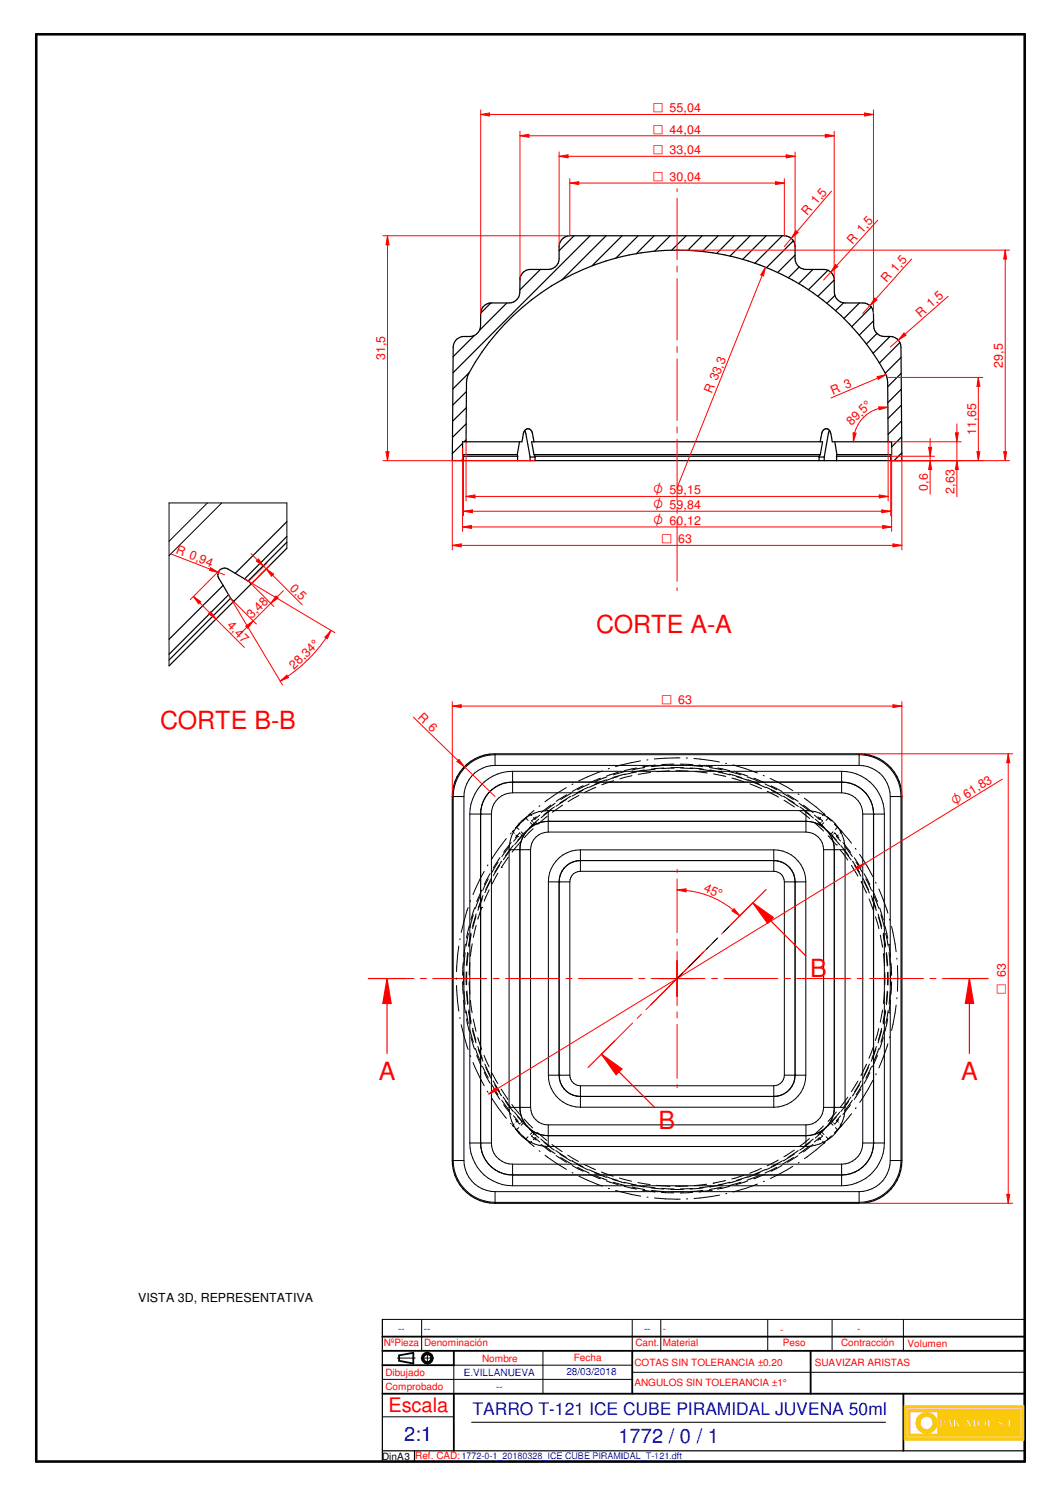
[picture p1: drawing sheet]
<svg xmlns="http://www.w3.org/2000/svg" width="297mm" height="420mm" viewBox="0 0 297 420" stroke-linecap="round" stroke-linejoin="round" font-family="sans-serif">
<path d="M10.2 9.6h276.9v400.1h-276.9z" fill="none" stroke="#000" stroke-width=".72"/>
<g fill="none" stroke="#000" stroke-width=".51">
<path d="M107.1 374.7h180M107.1 378.6h180M111.8 379.9v1.5M115.8 379.2v3M227.2 378.6v12.1M107.1 390.7h180M107.1 382.7h20.1M253.2 390.7v16"/>
<circle cx="119.7" cy="380.7" r="1.13"/>
<circle cx="119.7" cy="380.7" r="1.5"/>
</g>
<path d="M107.1 369.8v39.9h180v-39.9M107.1 406.7h180M116.2 406.7v3" fill="none" stroke="#000" stroke-width=".34"/>
<g fill="none" stroke="#000" stroke-width=".28">
<path d="M118.2 369.8v8.8M119.8 378.9v3.5M152.1 378.6v12.1M185.2 369.8v8.8M215.1 369.8v8.8M233.2 369.8v8.8M253.2 369.8v8.8M107.1 397.1h20.1M107.1 386.6h70.1M111.3 380.7h5M118 380.7h3.5M127.2 382.7v8"/>
<path d="M132.2 398.7h116"/>
</g>
<g fill="#faca0a">
<path d="M253.4 394.1v9.5h33.5v-9.5zM253.9 394.6h32.5v8.5h-32.5z" fill-rule="evenodd"/>
<path d="M254.4 395.1v7.4h31.5v-7.4zM281.3 399.7a.3 .3 0 0 1 .6 0 .3 .3 0 0 1-.6 0zM282.4 397.8h.7v2h.9v.2h-1.6zM284.3 399.7a.28 .28 0 0 1 .5 0 .28 .28 0 0 1-.5 0zM254.9 395.6h7.9v6.4h-7.9zM263.4 397.8h1.1a.68 .68 0 0 1 .6 .9 .68 .68 0 0 1-.9 .4h-.2v.9h-.6zM265.8 397.8h.6l.6 2.2h-.6l-.2-.5h-.6l-.2 .5h-.3zM267.2 397.8h.6v1l.8-1h.3l-.5 .7 .8 1.5h-.7l-.6-1-.1 1h-.6zM269.3 398.7h.8v.3h-.8zM270.9 397.8h.4l.8 1.5 .8-1.5h.4l.3 2.2h-.7l-.1-1.3-.8 1.3h-.2l-.7-1.3-.1 1.3h-.4zM274.1 398.1a1.34 1.34 0 0 1 2.1 0 1.34 1.34 0 0 1-.4 2 1.34 1.34 0 0 1-1.9-.8l-.1-.4zM276.8 397.8h.6v2h.9v.2h-1.5zM279.7 398.1a.81 .81 0 0 1 .8-.4 .81 .81 0 0 1 .6 .6l-.3 .2a.41 .41 0 0 0-.3-.5 .41 .41 0 0 0-.5 .3l.1 .1a.85 .85 0 0 1 1 .5 .85 .85 0 0 1-.3 1.1h-.2a.7 .7 0 0 1-.7 0 .7 .7 0 0 1-.3-.7l.3-.1a.42 .42 0 0 0 .2 .6 .42 .42 0 0 0 .5-.3l-.3-.3a.88 .88 0 0 1-.6-1.1z" fill-rule="evenodd"/>
</g>
<path d="M263.4 397.8h1.1a.68 .68 0 0 1 .6 .9 .68 .68 0 0 1-.9 .4h-.2v.9h-.6zM265.8 397.8h.6l.6 2.2h-.6l-.2-.5h-.6l-.2 .5h-.3zM267.2 397.8h.6v1l.8-1h.3l-.5 .7 .8 1.5h-.7l-.6-1-.1 1h-.6zM270.9 397.8h.4l.8 1.5 .8-1.5h.4l.3 2.2h-.7l-.1-1.3-.8 1.3h-.2l-.7-1.3-.1 1.3h-.4zM274.1 398.1a1.34 1.34 0 0 1 2.1 0 1.34 1.34 0 0 1-.4 2 1.34 1.34 0 0 1-1.9-.8l-.1-.4zM279.6 398.4a.79 .79 0 0 1 .6-.7 .79 .79 0 0 1 .9 .4v.3l-.3 .1a.41 .41 0 0 0-.3-.5 .41 .41 0 0 0-.5 .3l.4 .2" fill="none" stroke="#faca0a" stroke-width=".34"/>
<circle cx="280.4" cy="398.5" r=".17" fill="#faca0a"/>
<path d="M280.4 398.5a.78 .78 0 0 1 .7 .5 .78 .78 0 0 1-.1 .8" fill="none" stroke="#faca0a" stroke-width=".34"/>
<circle cx="281" cy="399.8" r=".17" fill="#faca0a"/>
<path d="M281 399.8l-.6 .3" fill="none" stroke="#faca0a" stroke-width=".34"/>
<circle cx="280.4" cy="400.1" r=".17" fill="#faca0a"/>
<path d="M279.8 399.4l.1-.2a.42 .42 0 0 0-.3 .5 .42 .42 0 0 0 .5 .3l.3 .1" fill="none" stroke="#faca0a" stroke-width=".34"/>
<circle cx="279.8" cy="399.5" r=".17" fill="#faca0a"/>
<path d="M279.8 399.5l.5 .4" fill="none" stroke="#faca0a" stroke-width=".34"/>
<circle cx="280.3" cy="399.9" r=".17" fill="#faca0a"/>
<path d="M280.7 399.6l-.4 .3" fill="none" stroke="#faca0a" stroke-width=".34"/>
<circle cx="280.7" cy="399.6" r=".17" fill="#faca0a"/>
<path d="M279.6 398.4l.1 .5 1 .7" fill="none" stroke="#faca0a" stroke-width=".34"/>
<path d="M257.7 396.7a2.91 2.91 0 0 1 3-.5 2.91 2.91 0 0 1 1.9 2.5h-1.1a1.89 1.89 0 0 0-2.8-1.5 1.89 1.89 0 0 0 0 3.3 1.89 1.89 0 0 0 2.8-1.5h1.1a2.9 2.9 0 0 1-4.2 2.5 2.9 2.9 0 0 1-.7-4.8z" fill-rule="evenodd" fill="#faca0a"/>
<path d="M257.4 397a2.92 2.92 0 0 1 3.2-.9 2.92 2.92 0 0 1 2 2.6h-1.1a1.89 1.89 0 0 0-2.8-1.5 1.89 1.89 0 0 0 0 3.3 1.89 1.89 0 0 0 2.8-1.5h1.1a2.91 2.91 0 0 1-4 2.5 2.91 2.91 0 0 1-1.2-4.5z" fill="none" stroke="#faca0a" stroke-width=".34"/>
<path d="M264 398a.45 .45 0 0 1 .5 .5 .45 .45 0 0 1-.5 .4z" fill-rule="evenodd" fill="#faca0a"/>
<path d="M264 398a.45 .45 0 0 1 .5 .5 .45 .45 0 0 1-.5 .4z" fill="none" stroke="#faca0a" stroke-width=".34"/>
<path d="M265.9 398.3l.2 1h-.5z" fill="#faca0a"/>
<path d="M265.9 398.3l.2 1h-.5z" fill="none" stroke="#faca0a" stroke-width=".34"/>
<path d="M274.7 398.2a.82 .82 0 0 1 1.1 .2 .82 .82 0 0 1-.1 1.1 .7 .7 0 0 1-1 .3 .7 .7 0 0 1-.3-1z" fill-rule="evenodd" fill="#faca0a"/>
<g fill="none" stroke="#faca0a" stroke-width=".34">
<path d="M253.4 394.1h33.5v9.5h-33.5zM253.9 394.6h32.5v8.5h-32.5zM254.4 395.1h31.5v7.4h-31.5zM254.9 395.6h7.9v6.4h-7.9zM269.3 398.7h.8v.3h-.8zM274.8 398.1a.86 .86 0 0 1 1.1 .9 .86 .86 0 0 1-1.2 .7 1.24 1.24 0 0 1 .1-1.6zM276.8 397.8h.6v2h.9v.2h-1.5zM282.4 397.8h.7v2h.9v.2h-1.6z"/>
<circle cx="281.6" cy="399.8" r=".3"/>
<circle cx="284.5" cy="399.8" r=".3"/>
</g>
<path d="M58.1 141l-10.7 10.7M62.1 141l-14.7 14.7M107.1 369.8h180M177.2 369.8v8.8M127.2 382.7h50M177.2 384.6h109.9" fill="none" stroke="#000" stroke-width=".28"/>
<path d="M115.8 379.2l-4 .7M127.2 378.6v4.1M177.2 378.6v12.1M111.8 381.4l4 .8M127.2 390.7v16" fill="none" stroke="#000" stroke-width=".51"/>
<g fill="none" stroke="#000" stroke-width=".34">
<path d="M80.4 146.2l-14.5 14.5M80.4 150.4l-11.9 11.9M80.4 152l-10.9 10.9M80.4 153.7l-33 32.9M62.5 164.1l-15.1 15.1M62.5 164.1l1.6 2.6M64.1 166.7l-16.7 16.7M64.1 166.7l.5 1M64.6 167.7l-17.2 17.3M64.6 167.7l.9 .9M65.9 160.7l-2-1.2a1.9 1.9 0 0 0-2.3 .3 1.9 1.9 0 0 0-.3 2.3l1.2 2M65.9 160.7l2.6 1.6"/>
<path d="M68.5 162.3l1 .6M69.5 162.9l.9 .8"/>
</g>
<path d="M61.6 159.8l-8.3 8.3M58.5 172l.6-.5 1.4 2z" fill="none" stroke="#f00" stroke-width=".28"/>
<path d="M58.5 172l.6-.5 1.4 2z" fill="#f00"/>
<path d="M54.2 167.2l2.1 1.5-.6 .5z" fill="none" stroke="#f00" stroke-width=".28"/>
<path d="M54.2 167.2l2.1 1.5-.6 .5z" fill="#f00"/>
<path d="M48 155.3l14.9 5.8M59 159.1l2.2 1.3-2.5-.5zM54.2 167.2l14.3 14.3" fill="none" stroke="#f00" stroke-width=".28"/>
<path d="M59 159.1l2.2 1.3-2.5-.5z" fill="#f00"/>
<path d="M65.5 168.6l6.3 6.3M68.9 175.5l2.1-1.5-1.5 2.1zM70.4 163.7l6.4 6.3" fill="none" stroke="#f00" stroke-width=".28"/>
<path d="M68.9 175.5l2.1-1.5-1.5 2.1z" fill="#f00"/>
<path d="M77.3 167l.6 .6-2 1.5z" fill="none" stroke="#f00" stroke-width=".28"/>
<path d="M77.3 167l.6 .6-2 1.5z" fill="#f00"/>
<path d="M64.1 166.7l15.1 25.3M68.5 162.3l25.3 15M79.4 165.6l-12 12M78.5 190.9l1.9-1.7 .5 .7z" fill="none" stroke="#f00" stroke-width=".28"/>
<path d="M78.5 190.9l1.9-1.7 .5 .7z" fill="#f00"/>
<path d="M92.8 176.7l-1.1 2.3-.6-.4z" fill="none" stroke="#f00" stroke-width=".28"/>
<path d="M92.8 176.7l-1.1 2.3-.6-.4z" fill="#f00"/>
<path d="M74.6 159.4l2.1 1.5-.6 .6zM74.8 157.9l-5.1 5M75.5 158.5l-5.1 5.2M92.8 176.7a40.9 40.9 0 0 1-14.3 14.2" fill="none" stroke="#f00" stroke-width=".28"/>
<path d="M74.6 159.4l2.1 1.5-.6 .6z" fill="#f00"/>
<path d="M72.4 156.7l1.5 2.1-2.1-1.5z" fill="none" stroke="#f00" stroke-width=".28"/>
<path d="M72.4 156.7l1.5 2.1-2.1-1.5z" fill="#f00"/>
<g fill="none" stroke="#f00" stroke-width=".28">
<path d="M70.4 155.2l14.3 14.3M108.5 274.3h7.5M117.8 274.3h1.7M121.3 274.3h15.1M138.2 274.3h1.7M141.7 274.3h15.1M158.6 274.3h1.7M162.1 274.3h15.1M179 274.3h1.7M182.5 274.3h15.1M199.4 274.3h1.7M202.9 274.3h15.1"/>
<path d="M219.8 274.3h1.7M223.3 274.3h15.1M240.2 274.3h1.7M243.7 274.3h15.1M260.6 274.3h1.7M264.1 274.3h7.6"/>
</g>
<path d="M129.8 215.3a12 12 0 0 1 8.9-4h102a11.9 11.9 0 0 1 12 12v102a11.9 11.9 0 0 1-12 12h-102a11.9 11.9 0 0 1-12-12v-102a11.9 11.9 0 0 1 3.1-8z" fill="none" stroke="#000" stroke-width=".34"/>
<g fill="none" stroke="#000" stroke-width=".28">
<path d="M130 215.5a12 12 0 0 1 8.7-4h102a11.8 11.8 0 0 1 11.8 11.8v102a11.8 11.8 0 0 1-11.8 11.7h-102a11.8 11.8 0 0 1-11.7-11.7v-102a11.8 11.8 0 0 1 3-7.8zM138.7 214.5a8.7 8.7 0 0 0-8.7 8.8M138.7 214.5h102M138.7 211.3v3.2M141.1 219.5l-2.3 1.1M142.4 219.3l-1.3 .2M143.6 219.2h.1M143.6 219.2h92.2M143.6 216.2v6M143.6 216.2h92.2M143.6 216.2a11.9 11.9 0 0 0-11.9 12M165.1 219.8l-3.3 1.6"/>
<path d="M168.2 219.3l-3.2 1.4M168.3 218.1l-3.2 1.4M169.9 218.6l-3.3 1.3M170.1 217.8l-3.3 1.2M172 218.8l-3.3 1.2M173.2 217.6l-3.3 1.1M173.3 216.5l-3.3 1M175.2 217l-3.5 .9M175.3 216.2l-3.4 1M177.1 217.4l-3.4 .9M178.4 216.4l-3.4 .7M178.4 215.3l-3.4 .7"/>
<path d="M180.2 214.9h.1M180.6 215.9l-3.6 .6M180.7 215.1l-3.6 .7M182.3 216.5l-3.4 .5M183.6 215.6l-3.4 .5M183.6 214.5l-3.4 .4M186.1 215.3l-3.6 .3M186.1 214.5l-3.6 .4M187.6 216.1l-3.5 .2M187.9 214.5h3.6M188 215.2h3.6M188.8 214.2l-3.4 .1"/>
<path d="M188.9 215.3l-3.5 .1M189.4 216l3.5 .1M190.7 214.2l3.4 .1M190.7 215.3l3.5 .1M193.4 214.5l3.5 .4M193.5 215.3l3.6 .3M194.7 216.2l3.5 .5M195.9 214.5l3.4 .4M196 215.6l3.4 .5M198.8 215.1l3.5 .7M198.9 215.9l3.6 .6M199.3 214.9h.1"/>
<path d="M199.9 216.9l3.5 .7M201.1 215.3l3.4 .7M201.2 216.4l3.4 .8M204.1 216.2l3.5 1M204.3 217l3.5 1M205.1 218.1l3.3 1M206.2 216.5l3.3 1.1M206.4 217.7l3.3 1M209.4 217.8l3.3 1.2M209.6 218.6l3.3 1.3M210.1 219.7l3.3 1.4M211.2 218.1l3.3 1.4"/>
<path d="M211.4 219.4l3.2 1.4M214.4 219.8l3.2 1.6M235.8 219.2h.1M235.8 219.2l2.6 .4M235.8 216.2v6M235.8 216.2a11.9 11.9 0 0 1 12 12M238.4 219.5l-2.6-.3h-92.2l-2.5 .4M238.4 219.6a9.1 9.1 0 0 1 5 3.8M238.4 219.5l2.3 1.1M240.7 214.5a8.7 8.7 0 0 1 8.8 8.8M240.7 211.3v3.2M126.7 223.3h3.3"/>
<path d="M130 223.3v102M131.7 228.2h6M131.7 228.2v92.2M134.7 228.2h.1M134.7 228.2v92.2M135 225.6l-.3 2.6M135 225.6l-.3 2.6v92.2l.3 2.5M136.9 222.3l-.8 1.1-1.1 2.2M137.7 228.2v92.2M137.8 221.4l-.9 .9M138.8 220.6l-1.9 1.7M139.9 220l-1.1 .6"/>
<path d="M142.7 238.2h6M142.7 238.2v72.2M142.7 237.2l-2.1 2.9M143.1 238.2l-2 2.8M143.3 236.1l-2.2 2.8M143.6 222.2h92.2M143.6 222.2a5.9 5.9 0 0 0-5.9 6M143.8 236.9l-2.2 3M144 232.7l-.4 .3 .5 .6M144.6 234.1l.4 .4M144.8 231.9l.6 .6M144.9 234.1l.1 .2"/>
<path d="M145.1 234.4h.1M145.1 234.4l-1.2 1.4M145.6 231.1l-1.2 1.2M145.7 238.2h.1M145.7 238.2v72.2M145.7 236.1l-2.2 2.7M145.8 237l-.1 1.2M145.8 237v74.5M145.8 233.7l-.2-.2-1.2 1.3M146 233.9l.3 .3M146 233.2l.6 .6M146.3 234.2l-1.2 1.3"/>
<path d="M146.3 234.1v.1M146.4 234.9l-.6 2.1M146.5 234.1l-2.3 2.6M147.4 229.3l.6 .7M147.4 229.3l-.9 .9M147.5 232.9l-1 1M147.6 233l-1.2 1.9M147.7 228.9l-.3 .4M148.1 228.5l.4-.4 .5 .5M148.4 232.2l-.8 .8M148.6 230.6l.6 .6M148.7 238.2v72.2"/>
<path d="M149.2 231.2l-.8 .8M149.4 231.1l-.2 .1M149.4 232.3l-2.5 2.5M149.4 230.6l.2 .2M149.5 229.1l.4 .5M149.6 229.5h.1M149.6 230.8l-.1 .1M150.3 230.4l-2.6 2.4M150.3 228.9l-1.3 1.2 .2 .2M150.3 230.9l-1.9 1.3M151 229.6l-1.4 1.2M151.3 228.5l-1.5 1.1"/>
<path d="M152.5 230.3l-2.2 .6M153.4 228.8l-2.7 2.3M153.6 230.2h.1M153.6 230.2l-1.1 .1M153.6 233.2h72.2M153.6 233.2a5 5 0 0 0-4.9 5M153.6 230.2h72.2M153.6 227.2v6M153.6 227.2a10.9 10.9 0 0 0-10.9 11M153.6 227.2h72.2M154.4 227l-2.8 2.2M154.4 225.6l-2.8 2.2"/>
<path d="M155.4 226.2l-3 2.1M155.6 225.1l-2.9 2.2M157.6 225.7l-2.8 2M158.7 224.1l-2.9 1.9M158.8 222.8l-2.9 1.8M160 223.2l-3.1 1.9M160.2 222.3l-3.1 1.8M162.2 223l-3 1.7M162.6 238.2v6M162.6 238.2a8.9 8.9 0 0 0-8.9 9M162.6 238.2h54.2M163.4 221.5l-3.1 1.6"/>
<path d="M163.4 220.2l-3 1.6M164.8 220.6l-3.2 1.7M167 220.7l-3.2 1.4M214.7 220.6l3.2 1.7M215 221.8l3.1 1.6M216.1 220.3l3.1 1.6M216.2 221.5l3 1.7M216.8 238.2v6M216.8 238.2a8.9 8.9 0 0 1 9 9M219.3 222.3l3 1.8M219.5 223.2l3.1 1.9M219.7 224.3l2.9 1.9"/>
<path d="M220.7 222.8l2.9 1.8M220.8 224.1l2.9 2M223.9 225.1l2.9 2.2M224.1 227.2l2.8 2.2M224.2 226.2l2.8 2.2M225.1 225.7l2.8 2.1M225.2 227.1l2.7 2.2M225.8 230.2h.1M225.8 233.2a5 5 0 0 1 5 5M225.8 230.2l1.2 .1M225.8 227.2v6M225.8 227.2a10.9 10.9 0 0 1 11 11"/>
<path d="M227 230.3l2.2 .6M228.2 228.5l1.4 1.1M228.3 230.6l2.5 2.4M228.5 229.6l1.3 1.2M229.2 230.9l1.9 1.3 .8 .8M229.2 229l1.3 1.1-.2 .2M229.3 230.5l2.5 2.4M229.6 229.6h.1M229.8 230.8l.2 .1M229.9 229.5h-.2M230 229.1l-.5 .5M230.1 230.5l-.3 .3"/>
<path d="M230.1 231.1l.2 .1M230.3 231.2l.8 .8M230.8 238.2h6M230.8 238.2v72.2M230.8 230.6l-.5 .6M231.3 228.5l-.3-.4-.5 .5M231.7 228.9l.4 .4M231.9 233l1.2 1.9M231.9 232.9l.9 .9M232.1 234.3l2.3 2.5M232.1 229.3l-.6 .7M232.1 229.3l.9 .8"/>
<path d="M232.8 233.8l.1 .1M233 234.2l2.3 2.6M233.1 234.9l.6 2.1 .1 1.2M233.1 234l.1 .2M233.2 234.2l1.2 1.3M233.4 234l-.2 .2M233.4 233.2l-.6 .6M233.7 233.7l.2-.2 1.2 1.3M233.8 238.2h.1M233.8 238.2v72.2M233.8 231l.9 .9M234.4 236.8h.1"/>
<path d="M234.4 234.4l1.1 1.4M234.5 234.1v.1M234.7 231.9l-.6 .6M234.7 231.9l.4 .3M234.9 234.1l-.5 .4M235.5 238.3l2.1 2.8M235.5 232.7l.4 .3-.5 .6M235.6 237l2.2 2.9M235.8 222.2a5.9 5.9 0 0 1 6 6M236.2 236.2l2.2 2.7M236.5 238.3l2 2.7M236.7 237.2l2.1 2.9"/>
<path d="M236.8 238.2v72.2M241.8 228.2v92.2M241.8 228.2h6M243.4 223.4l1 2.2M243.4 223.3l1 2.3M244.4 225.6l.4 2.6-.1 93.4M244.8 228.2h.1M244.8 228.2v92.2M247.8 228.2v92.2M249.5 223.3v102M249.5 223.3h3.2M131.5 259.5l-.8 3.4"/>
<path d="M131.7 259.9h.1M132.6 256.4l-.9 3.5M133 254.4l-1 3.4M133.3 256.8l-.9 3.4M133.4 259.4l-.8 3.4M133.4 256.2l-1 3.5M134.5 251.3l-1.3 3.3M135 249.6l-1.4 3.1M135 254.3h.1M135 254.3l-1.1 3.3M135.2 251.9l-1.3 3.2M135.3 251l-1.3 3.4"/>
<path d="M136.8 246.4l-1.5 3.2M137.1 249.4l-1.4 3.2M137.3 244.9l-1.6 3M137.4 247.1l-1.5 3.1M137.8 246.1l-1.7 3.2M139.5 244.7l-1.6 3.1M139.6 241.7l-1.9 3M140 242.5l-1.8 2.9M140.1 240.4l-1.9 2.9M140.5 243.2h.1M140.6 241.4l-2 3.1M142.5 240.3l-2 2.8"/>
<path d="M153.7 247.2h6M153.7 247.2v54.2M156.7 247.2h.1M156.7 247.2v54.2M156.8 246.1l-.1 1.1M157.5 244.2l-.7 1.9M158.8 242.6l-1.3 1.6M159.7 247.2v54.2M161.6 241.3l-1.9 .7-.9 .6M161.6 241.3l-2 .7-.8 .6M162.6 241.2h.1M162.6 244.2a2.92 2.92 0 0 0-2.9 3"/>
<path d="M162.6 244.2h54.2M162.6 241.2h54.2M162.6 241.2l-1 .1M216.8 241.2h.1M216.8 244.2a2.92 2.92 0 0 1 3 3M216.8 241.2l1.1 .1M217.9 241.3a6.4 6.4 0 0 1 3.5 2M217.9 241.3a5.5 5.5 0 0 1 3.5 2M219.8 247.2v54.2M219.8 247.2h6M221.4 243.3l1 1.9M222.4 245.2l.4 2"/>
<path d="M222.5 245.1l.3 2.1M222.8 247.2h.1M222.8 247.2v54.2M225.8 247.2v54.2M238.6 242.6l1.8 3M238.9 241.4l1.9 3.1M239.4 240.4l1.9 2.9M239.5 242.6l1.8 3M239.9 241.6l1.9 3.1M241.3 247.1h.1M241.3 247.2l1.5 3.1M241.8 246.1l1.6 3.3"/>
<path d="M242.1 247.2l1.5 3.1M242.1 244.9l1.7 3M242.6 246.3l1.6 3.3M243.5 252l1.3 3.2M244.1 251.1l1.3 3.4M244.3 252l1.3 3.2M244.6 249.6l1.3 3.2M244.9 251.2l1.4 3.4M245.3 257l1 3.3M246.1 256.2l1 3.6M246.1 257l1 3.3M246.5 254.5l1 3.3"/>
<path d="M246.8 256.4l1 3.4M248 259.5l.8 3.4M129.6 275.2l.2 3.4M129.8 269.9l-.2 3.4M129.9 272.5v3.6M130 277.9l.3 3.6M130.3 267l-.3 3.6M130.4 264.6l-.5 3.5M130.6 272.5v3.6M130.7 278l.4 3.6M130.8 272.5v3.5M130.9 277.7l.2 3.5"/>
<path d="M131.1 267l-.4 3.6M131.2 267.2l-.3 3.5M131.3 261.7l-.7 3.5M131.5 275.1l.2 3.5M131.7 269.8l-.2 3.5M132 261.5l-.7 3.6M132 262l-.6 3.4M132.3 264.5l-.5 3.5M246.7 262.1l.6 3.4M247.5 262.1l.6 3.4M247.5 261.6l.7 3.5M247.6 267.3l.3 3.5"/>
<path d="M247.9 277.8l-.3 3.5M247.9 272.6v3.4M248.2 261.6l.7 3.5M248.3 267.3l.3 3.5M248.4 267l.4 3.6M248.6 277.8l-.3 3.5M248.7 272.6v3.4M248.8 278l-.4 3.6M248.8 272.5v3.6M249.1 264.7h.1M249.1 264.7l.5 3.4M249.1 267l.3 3.6"/>
<path d="M249.5 277.9l-.4 3.5M249.6 272.4v3.6M249.7 269.9l.2 3.5M249.9 275.2l-.2 3.5M129.9 280.4l.5 3.4M130.4 283.8h.1M130.6 283.3l.6 3.6M130.7 285.6l.8 3.4M131.3 283.4l.7 3.6M131.4 283l.6 3.5M131.7 288.7l.9 3.4M131.8 280.4l.5 3.4"/>
<path d="M132 290.7l1 3.3M132.4 288.2l.9 3.4M132.4 288.8l1 3.5M132.6 285.7l.8 3.4M133.2 293.9l1.3 3.3M133.6 295.7l1.3 3.3M133.9 290.8l1.1 3.3M133.9 293.3l1.2 3.3M134 294.1l1.3 3.3M135.2 298.9l1.6 3.2M135.6 295.8l1.4 3.2M135.8 298.2l1.5 3.2"/>
<path d="M136.1 299.2l1.6 3.2M242.8 298.3l-1.5 3.1M243.4 299.2l-1.7 3.2M243.6 298.3l-1.5 3.1M244.2 299l-1.5 3.2M244.8 293.4l-1.3 3.2M245.4 294.1l-1.3 3.4M245.6 293.3l-1.3 3.3M245.9 295.8l-1.4 3.2M246.3 288.3l-1 3.3M246.3 293.9l-1.3 3.4M247.1 288.2l-1 3.4"/>
<path d="M247.1 288.8l-1.1 3.6M247.3 283.1l-.6 3.4M247.5 290.8l-1 3.3M247.8 288.7h.1M247.8 288.7l-1 3.4M248.1 283.1l-.7 3.4M248.2 283.5l-.7 3.5M248.8 285.7l-.8 3.4M248.9 283.3l-.7 3.5M249.1 283.9h.1M249.6 280.5l-.5 3.3M135.7 300.6l1.6 3.1"/>
<path d="M137.7 303.8l1.9 3M137.8 300.7l1.7 3M138.2 303l1.8 3M138.2 305.2l1.9 2.9M138.6 304l1.9 3.1M140.4 305.3l2 2.8M140.6 308.4l2.1 2.9M141 307.5l2 2.8M141.1 309.6l2.2 2.8M141.6 308.7l2.2 2.9M142.7 310.4h6M142.7 310.4a10.9 10.9 0 0 0 10.9 11"/>
<path d="M143.4 309.6l2.2 2.7M143.9 312.7l1.1 1.5M144.1 315l-.5 .5 .4 .3M144.1 311.7l2.3 2.6M144.4 313.7l1.2 1.3 .2-.2M144.4 316.3l1.2 1.2M144.9 314.4h.1M145 313l1.3 1.4M145 314.1l-.4 .4M145.4 316.1l-.6 .6M145.7 310.4h.1M145.7 310.4l.1 1.1"/>
<path d="M145.8 311.5a8.3 8.3 0 0 0 2.6 4.9M146.3 314.4l-.3 .2M146.3 314.4l.1 .1M146.5 318.4l1.2 1.2M146.6 314.7v.1M146.6 314.8l.9 .8M146.6 314.8l-.6 .6M146.9 313.6l2.4 2.5M147.7 315.7l2.5 2.4M148 318.6l-.6 .6M148.4 316.4l1 .7 2 .9M148.4 316.4l.9 .7 2.1 .9"/>
<path d="M148.4 316.5l.8 .9M148.7 310.4a5 5 0 0 0 4.9 4.9M149 320l-.5 .4-.4-.4M149.1 318.3l-.1 .1 1.2 1.2M149.2 317.4l.2 .1M149.2 317.4l-.6 .6M149.5 317.7l.1 .1M149.6 317.8l1.4 1.1M149.6 317.8l-.2 .2M149.7 319l-.1 .1M149.9 318.9h.1M149.9 318.9l1.4 1.2"/>
<path d="M149.9 319l-.4 .4M150.6 317.4l2.6 2.3M151.4 318l2.2 .3M151.6 319.2l2.7 2.2M153.6 318.3h.1M153.6 315.3h72.2M153.6 318.3h72.2M153.6 315.3v6.1M153.7 301.4h6M153.7 301.4a9 9 0 0 0 8.9 8.9M156.7 301.4h.1M156.7 301.4a6.3 6.3 0 0 0 2.1 4.5"/>
<path d="M156.7 301.4l.3 2 .5 1M158.1 305.2l.7 .7M158.8 305.9l1.8 1.1M159.7 301.4a2.98 2.98 0 0 0 2.9 2.9M160.6 307l2 .3h54.2l2.1-.3M160.6 307l1 .3M162.6 307.3h.1M162.6 304.3h54.2M162.6 307.3h54.2M162.6 304.3v6M162.6 310.3h54.2M216.8 307.3h.1"/>
<path d="M216.8 304.3v6M218.9 307l-2.1 .3M219.8 301.4a2.98 2.98 0 0 1-3 2.9M219.8 301.4h6M219.8 306.5l-.9 .5M220.7 305.9l-1.8 1.1M221.4 305.2l-.8 .7M222.4 303.4l-1 1.8M222.5 303.4l-.5 1M222.8 301.4h.1M222.8 301.4l-.4 2M222.8 301.4l-.3 2"/>
<path d="M225.8 301.4a9 9 0 0 1-9 8.9M225.8 318.3h.1M225.8 315.3v6.1M226.8 319.2l-2.7 2.1M227.9 319.3l-2.7 2.1M228.1 318l-2.3 .3M229.5 319l.5 .4M229.7 319l-1.5 1.1M229.8 319l.1 .1M229.8 317.8l-1.3 1.2M229.8 317.8l.2 .2M230 317.6l-.2 .2"/>
<path d="M230.1 317.1l-2 .9M230.2 317.1l-2.1 .9M230.3 317.4l-.2 .1M230.3 317.4l.6 .6M230.3 318.2l.2 .2-1.3 1.2M230.5 320l.5 .4 .3-.4M230.8 315.6l-2.6 2.4M230.8 310.4a5 5 0 0 1-5 4.9M230.8 310.4h6M231.1 316.5l-.8 .9M231.5 318.6l.6 .6M231.9 315.6l-1.8 1.5"/>
<path d="M231.9 315.6l-2.7 2.5M232.8 314.8l-.8 .8M232.8 314.8l.6 .6M233 314.6l-.2 .2M233 318.4l-1.3 1.2M233.2 314.4l.3 .2M233.2 314.4l-.1 .1M233.8 310.4h.1M233.8 310.4a7.7 7.7 0 0 1-1.9 5.2M234.1 316.1l.6 .6M234.4 311.7l-2.4 2.6M234.4 314.1h.1"/>
<path d="M234.4 313l-1.2 1.4M234.4 314.1l.5 .4M234.5 314.3v.1M234.7 316.7l-.9 .8M235 313.8l-1.1 1.2-.2-.1M235.1 316.3l-.4 .4M235.3 311.7l-2.3 2.7M235.4 315l.5 .5-.4 .4M235.5 312.8l-1.1 1.3M236.8 310.4a10.9 10.9 0 0 1-11 11M237.6 307.5l-2.1 2.8M237.8 308.7l-2.2 2.9"/>
<path d="M238.3 309.7l-2.1 2.7M238.5 307.5l-2.1 2.8M238.8 308.4l-2.1 2.9M240.4 303l-1.8 3M240.8 304.1l-1.9 3.1M241.3 303l-1.8 3M241.3 305.3l-1.9 2.9M241.8 303.8l-1.9 3.1M243.8 300.6l-1.7 3.1M126.7 325.3h3.3M130 325.3a8.8 8.8 0 0 0 8.7 8.7M131.7 320.4h6"/>
<path d="M131.7 320.4a12 12 0 0 0 11.9 12M134.7 320.4h.1M134.7 321.6l.3 1.3M135 322.9a8.9 8.9 0 0 0 2.8 4.3M137.7 320.4a5.9 5.9 0 0 0 5.9 5.9M137.8 327.2l1 .7M138.7 334h102M138.7 334v3.3M138.8 327.9l2.3 1.1M141.1 329l2.5 .3M141.1 329l2.5 .4M143.6 329.3h.1"/>
<path d="M143.6 326.3h92.2M143.6 329.3h92.2M143.6 326.3v6.1M143.6 332.4h92.2M151.6 320.8l2.7 2.1M152.4 320.2l2.9 2.2M152.7 321.3l2.9 2.1M153.6 321.4h72.2M154.7 320.8l2.8 2M155.7 322.5l3 1.9M155.8 323.9l2.9 1.9M156.8 323.4l3.1 2"/>
<path d="M157.1 324.4l3.1 1.9M159.1 323.8l3 1.7M160.2 325.4h.1M160.2 325.4l3.2 1.6M160.3 326.7l3.1 1.6M161.6 326.3l3.2 1.6M161.8 327.2l3.3 1.6M163.7 326.4l3.2 1.4M165 327.8l3.2 1.4M165 329.1l3.2 1.3M166.5 328.7l3.4 1.3M166.8 329.5l3.3 1.3"/>
<path d="M168.5 328.5l3.3 1.2M169.9 329.8l3.3 1.1M169.9 331l3.3 1.1M171.7 330.6l3.5 1M171.9 331.4l3.4 1M173.6 330.2l3.4 .9M174.9 331.4l3.5 .7M175 332.5l3.4 .8M177 332l3.6 .7M177.2 332.7l3.5 .7M178.7 331.5l3.5 .5M180.1 333.6h.1"/>
<path d="M180.1 332.5l3.5 .5M180.2 333.6l3.1 .5M182.4 333l3.6 .3M182.5 333.7l3.6 .3M184 332.2l3.4 .3M185.3 334.2l3.5 .1M185.4 333.1l3.4 .1M187.5 332.5h.1M187.9 333.4h3.6M188 334.1h3.6M192.7 332.4l-3.4 .1M194.1 334.2l-3.5 .2"/>
<path d="M194.1 333.1l-3.4 .1M197 333.7l-3.6 .3M197 333l-3.6 .3M198 331.9l-3.4 .4M199.3 333.6h.1M199.3 333.6l-3.4 .5M199.4 332.5l-3.4 .5M199.9 331.6h.1M202.4 332.7l-3.6 .7M202.4 332l-3.5 .7M203.3 330.9l-3.4 .7M204.5 332.5l-3.4 .8"/>
<path d="M204.6 331.3l-3.4 .8M207.6 331.4l-3.4 1M207.8 330.6l-3.5 1M208.4 329.4l-3.3 1.1M209.5 331l-3.3 1.1M209.6 329.8l-3.3 1.1M212.7 329.5l-3.3 1.3M212.9 328.7l-3.4 1.3M213.4 327.5l-3.3 1.3M214.4 329.1l-3.2 1.3M214.5 327.8l-3.2 1.4M217.6 327.2l-3.2 1.6"/>
<path d="M217.9 326.3l-3.3 1.6M218.1 325.2l-3.1 1.6M219.1 326.7l-3 1.6M219.2 325.4l-3 1.6M222.3 324.4l-3 1.9M222.6 322.4l-2.9 1.8M222.6 323.5l-3.1 1.9M223.6 323.9l-2.9 1.9M223.7 322.5l-2.9 1.9M226.8 321.3l-2.9 2.1M227 320.2l-2.9 2.2M227.8 320.8l-2.7 2.1"/>
<path d="M235.8 329.3h.1M235.8 326.3v6.1M238.4 329l-2.6 .3M238.4 329l-2.6 .4M240.7 327.9l-2.3 1.1M240.7 334v3.3M241.8 320.4a5.9 5.9 0 0 1-6 5.9M241.8 320.4h6M243.4 325.2a9.1 9.1 0 0 1-5 3.8M244.4 322.9l-1 2.3M244.7 321.6l-.3 1.3M244.8 320.4h.1"/>
<path d="M244.8 320.4l-.1 1.2M247.8 320.4a12 12 0 0 1-12 12M249.5 325.3a8.7 8.7 0 0 1-8.8 8.7M249.5 325.3h3.2"/>
</g>
<path d="M113.7 274.3h-5.2v21M266.4 274.3h5.3" fill="none" stroke="#f00" stroke-width=".34"/>
<path d="M108.5 274.3l1.1 7h-2.3z" fill="#f00"/>
<path d="M108.5 274.3l1.1 7h-2.3zM271.7 274.3v21" fill="none" stroke="#f00" stroke-width=".34"/>
<path d="M271.7 274.3l1.1 7h-2.3z" fill="#f00"/>
<path d="M103.2 274.3h5.3M271.7 274.3l1.1 7h-2.3zM271.7 274.3h5.2" fill="none" stroke="#f00" stroke-width=".34"/>
<g fill="none" stroke="#000" stroke-width=".34">
<path d="M151.4 75.5l-5.7 5.8M160.9 66.1l-4.2 4.2M165.4 66.1l-38.4 38.4M169.8 66.1l-12.3 12.3M174.3 66.1l-8.4 8.4M178.8 66.1l-6.2 6.3M183.3 66.1l-5 5M187.8 66.1l-4.3 4.3M192.3 66.1l-4 4M196.8 66.1l-4.1 4.1M201.3 66.1l-4.4 4.4M205.7 66.1l-4.9 4.9"/>
<path d="M210.2 66.1l-5.6 5.7M214.7 66.1l-6.5 6.6M219.2 66.1l-7.7 7.7M222.3 67.5l-7.5 7.5M222.8 71.5l-4.9 4.9M223.9 74.8l-3 3.1M223.9 74.8l.6 .4 1.3 .3h5a2.92 2.92 0 0 1 3 3M223.9 74.8a3.2 3.2 0 0 1-1.1-2.3v-3.4a3.1 3.1 0 0 0-3-3h-60.1a3.1 3.1 0 0 0-3 3v3.4a3.1 3.1 0 0 1-3 3h-5a2.92 2.92 0 0 0-3 3v3.4a3.1 3.1 0 0 1-3 3h-5a2.98 2.98 0 0 0-3 3v3.4l-.3 1.3M227.8 75.5l-4 4M232 75.8l-5.4 5.4M233.8 78.5l-4.6 4.6M233.8 78.5v3.4a3.1 3.1 0 0 0 3 3h5a3.2 3.2 0 0 1 2.3 1.1"/>
<path d="M132.9 94l-5.9 5.9M137.5 84.9l-2.8 2.9M142 84.9l-7.6 7.7M234 82.8l-2.3 2.2M236.4 84.9l-2.3 2.2M240.8 84.9l-4.3 4.4M244.1 86.1l-5.4 5.5M244.1 86l.6 1.2 .1 4.1a3.1 3.1 0 0 0 3 3 3.6 3.6 0 0 1 4.6 2.3l.3 32.5h-126l.3-31.8a3 3 0 0 1 3-3 4.1 4.1 0 0 0 4-1.1l.4-.6M244.8 89.9l-4 4M245.7 93.5l-2.9 2.9M249.4 94.3l-4.8 4.8M252.2 96l-5.8 5.8"/>
<path d="M130.6 118.8l-3.8 3.8M130.7 114.3l-3.9 3.8M130.7 109.7l-3.8 3.8M131.4 104.5l-4.5 4.5M252.5 100.2l-4.4 4.4M252.5 104.6l-3.7 3.8M252.6 109.1l-3.8 3.8M252.6 113.5l-3.8 3.8M252.6 118l-3.7 3.8M129.6 124.3l-2.9 2.8M129.6 127.4l.3 .5M129.6 127.4h15.3"/>
<path d="M129.9 128.5l-.6 .6M129.9 127.9h15.2M129.9 127.9v1.2M130.6 123.3l-.6 .5M130.6 123.8l.1-16.5a9.5 9.5 0 0 1 2.5-5.8 66.5 66.5 0 0 1 115.2 3.8l.4 2 .1 16.5M144.9 127.4l.2 .5M145.1 127.9l-.1 1.2M145.6 123.8l-.7 3.6M147 120.7l.4 .9 1.1 6.5M148.5 128.1h1.4M148.5 128.1v1M149.6 123.8l-.4-2.2a1.3 1.3 0 0 0-1.3-1.4 1.3 1.3 0 0 0-1.3 1.4l-.3 2.2h-16.7v3.6"/>
<path d="M149.6 127.4l-.6-3.6h81.5l-.6 3.6M149.6 127.4l.3 .5M149.6 127.4h80.3M149.9 127.9v.2M149.9 127.9h79.7M149.9 128.1v1M229.5 128.1v1M229.5 128.1h1.5M229.6 127.9l-.1 .2M229.8 123.8l.2-1.1a2.64 2.64 0 0 1 .9-2.3 1.24 1.24 0 0 1 1.4 0 1.24 1.24 0 0 1 .5 1.2l.4 2.2h16.7v3.6M229.9 127.4l-.3 .5M231 128.1v1"/>
<path d="M232.5 120.7l-.4 .9-1.1 6.5M233.9 123.8l.6 3.6M234.4 127.9v1.2M234.4 127.9h15.2M234.5 127.4l-.1 .5M234.5 127.4h15.4M249.6 127.9v1.2M249.9 127.4l-.3 .5M252.7 122.4l-2.8 2.9M252.7 126.9l-2.2 2.2"/>
</g>
<path d="M126.7 196.7v26.6M250.2 197.5l2.5 .4-2.5 .4zM252.7 196.7v26.6" fill="none" stroke="#f00" stroke-width=".28"/>
<path d="M250.2 197.5l2.5 .4-2.5 .4z" fill="#f00"/>
<path d="M126.7 197.9l2.5-.4v.8z" fill="none" stroke="#f00" stroke-width=".28"/>
<path d="M126.7 197.9l2.5-.4v.8z" fill="#f00"/>
<path d="M126.7 197.9h126M138.7 211.3h145.1M240.7 337.3h43.1M282.1 334.8h.9l-.5 2.5z" fill="none" stroke="#f00" stroke-width=".28"/>
<path d="M282.1 334.8h.9l-.5 2.5z" fill="#f00"/>
<path d="M282.5 211.3l.5 2.5h-.9z" fill="none" stroke="#f00" stroke-width=".28"/>
<path d="M282.5 211.3l.5 2.5h-.9z" fill="#f00"/>
<path d="M115.8 201l22.9 22.3M128.6 212.9l1.5 2-2-1.5zM282.5 211.3v126" fill="none" stroke="#f00" stroke-width=".28"/>
<path d="M128.6 212.9l1.5 2-2-1.5z" fill="#f00"/>
<path d="M280.9 218.4l-143.9 88.2M184.7 274.3h10M189.7 269.3v10M137 306.6l1.9-1.7 .5 .7z" fill="none" stroke="#f00" stroke-width=".28"/>
<g fill="none" stroke="#000" stroke-width=".28">
<path d="M160.6 219.8l-.3 .1M168.8 216.1l-6.7 2.8M170.7 215.4l-.2 .1M179.5 213.3l-7 1.6M181.6 213h-.3M190.5 212.4l-7.2 .3M192.3 212.5h.4M194.4 212.6l7.2 1M203.3 214h.3M205.4 214.4l6.8 2.3M213.9 217.3l.3 .2M215.8 218.2l6.4 3.4"/>
<path d="M141.9 235.1l-4.2 5.8M143.3 233.5l-.3 .2M149.6 227.2l-5.2 5M151.3 225.8l-.3 .2M158.7 220.8l-6 3.9M223.6 222.5l.3 .2M225.4 223.7l5.7 4.5M232.4 229.4l.2 .3M233.8 230.9l4.8 5.4M239.7 237.8l.2 .2M240.9 239.5l3.7 6.2M131.2 254.4l-2 6.9"/>
<path d="M131.9 252.4l-.1 .3M135.7 244.3l-3.2 6.4M136.7 242.4l-.1 .3M245.4 247.3l.1 .3M246.3 249.2l2.5 6.7M249.3 257.6l.1 .3M249.9 259.7l1.2 7.1M127.9 274.2v.2M127.9 276.2l.7 7.2M128.6 265.2l-.7 7.1M128.9 263.1v.3M251.3 268.6v.3"/>
<path d="M251.3 279.7v.3M251.5 270.6v7.2M128.9 285.2v.3M129.2 287.2l2 7M131.8 295.9l.1 .3M132.5 297.8l3.2 6.5M248.8 292.6l-2.5 6.7M249.4 290.6l-.1 .3M251.1 281.7l-1.2 7.1M136.6 305.9l.1 .3M137.7 307.7l4.2 5.8M143.1 314.9l.2 .2"/>
<path d="M144.5 316.4l5.2 5M232.6 318.9l-.2 .2M238.6 312.2l-4.7 5.4M239.9 310.5l-.2 .2M244.6 302.8l-3.7 6.2M245.5 300.9l-.1 .3M151.1 322.5l.2 .2M152.7 323.8l6 4M160.3 328.7l.3 .1M162.2 329.6l6.6 2.8M170.5 333.1l.3 .1M172.5 333.7l7 1.6"/>
<path d="M181.3 335.5l.3 .1M183.4 335.8l7.2 .3M192.4 336h.3M201.6 335l-7.1 .9M203.7 334.5l-.3 .1M212.3 331.9l-6.9 2.2M214.2 331.1l-.3 .1M222.2 326.9l-6.3 3.4M223.9 325.8l-.2 .2M231.1 320.3l-5.7 4.5"/>
</g>
<path d="M137 306.6l1.9-1.7 .5 .7z" fill="#f00"/>
<path d="M240.1 242.9l2.4-1-1.9 1.7z" fill="none" stroke="#f00" stroke-width=".28"/>
<path d="M240.1 242.9l2.4-1-1.9 1.7z" fill="#f00"/>
<path d="M107.3 66.1h52.4M107.3 129.1h42.6M108.2 126.6h.8l-.4 2.5z" fill="none" stroke="#f00" stroke-width=".28"/>
<path d="M108.2 126.6h.8l-.4 2.5z" fill="#f00"/>
<path d="M108.6 66.1l.4 2.5h-.8z" fill="none" stroke="#f00" stroke-width=".28"/>
<path d="M108.6 66.1l.4 2.5h-.8z" fill="#f00"/>
<path d="M108.6 66.1v63M126.7 129.1v25M252.7 129.1v25M250.2 152.4l2.5 .5-2.5 .4z" fill="none" stroke="#f00" stroke-width=".28"/>
<path d="M250.2 152.4l2.5 .5-2.5 .4z" fill="#f00"/>
<path d="M126.7 152.9l2.5-.5v.9z" fill="none" stroke="#f00" stroke-width=".28"/>
<path d="M126.7 152.9l2.5-.5v.9z" fill="#f00"/>
<path d="M129.6 125.6v23.3M249.9 125.6v23.3M126.7 152.9h126M247.4 147.3l2.5 .4-2.5 .4z" fill="none" stroke="#f00" stroke-width=".28"/>
<path d="M247.4 147.3l2.5 .4-2.5 .4z" fill="#f00"/>
<path d="M129.6 147.7l2.5-.4v.8z" fill="none" stroke="#f00" stroke-width=".28"/>
<path d="M129.6 147.7l2.5-.4v.8z" fill="#f00"/>
<path d="M129.9 129.1v15.5M249.6 129.1v15.5M129.6 147.7h120.3M129.9 143.3l2.5-.4v.8z" fill="none" stroke="#f00" stroke-width=".28"/>
<path d="M129.9 143.3l2.5-.4v.8z" fill="#f00"/>
<path d="M247.1 142.9l2.5 .4-2.5 .4z" fill="none" stroke="#f00" stroke-width=".28"/>
<path d="M247.1 142.9l2.5 .4-2.5 .4z" fill="#f00"/>
<path d="M130.6 123.8v16.6M130.6 139.1l2.5-.4v.9zM248.9 123.8v16.6M129.9 143.3h119.7" fill="none" stroke="#f00" stroke-width=".28"/>
<path d="M130.6 139.1l2.5-.4v.9z" fill="#f00"/>
<path d="M246.4 138.7l2.5 .4-2.5 .5z" fill="none" stroke="#f00" stroke-width=".28"/>
<path d="M246.4 138.7l2.5 .4-2.5 .5z" fill="#f00"/>
<path d="M214.5 74.9l-24.8 61.8M214.5 74.9l-.5 2.4-.8-.3zM130.6 139.1h118.3" fill="none" stroke="#f00" stroke-width=".28"/>
<path d="M214.5 74.9l-.5 2.4-.8-.3z" fill="#f00"/>
<g fill="none" stroke="#f00" stroke-width=".28">
<path d="M189.7 52.9v.8M189.7 55.5v17.3M189.7 74.5v1.8M189.7 78.1v17.2M189.7 97.1v1.7M189.7 100.6v17.3M189.7 119.6v1.8M189.7 123.1v17.3M249.6 129.1h12.3M249.6 127.9h12.3M260.6 129.1l.5 2.5h-.9zM189.7 142.2v1.7"/>
<path d="M189.7 145.7v17.2M189.7 164.7v.9"/>
</g>
<path d="M260.6 129.1l.5 2.5h-.9z" fill="#f00"/>
<path d="M260.2 125.4h.9l-.5 2.5z" fill="none" stroke="#f00" stroke-width=".28"/>
<path d="M260.2 125.4h.9l-.5 2.5z" fill="#f00"/>
<path d="M248.9 123.8h20.5M249.6 129.1h19.8M260.6 122.9v15.6M268.1 129.1l.5 2.5h-.9z" fill="none" stroke="#f00" stroke-width=".28"/>
<path d="M268.1 129.1l.5 2.5h-.9z" fill="#f00"/>
<path d="M267.7 121.3h.9l-.5 2.5z" fill="none" stroke="#f00" stroke-width=".28"/>
<path d="M267.7 121.3h.9l-.5 2.5z" fill="#f00"/>
<path d="M248.5 105.8h26.9M268.1 118.8v20.4M249.6 129.1h25.8M273.8 126.6h.8l-.4 2.5z" fill="none" stroke="#f00" stroke-width=".28"/>
<path d="M273.8 126.6h.8l-.4 2.5z" fill="#f00"/>
<path d="M274.2 105.8l.4 2.5h-.8z" fill="none" stroke="#f00" stroke-width=".28"/>
<path d="M274.2 105.8l.4 2.5h-.8z" fill="#f00"/>
<path d="M189.7 70.1h93.2M274.2 105.8v23.3M249.6 129.1h33.3M281.3 126.6h.8l-.4 2.5z" fill="none" stroke="#f00" stroke-width=".28"/>
<path d="M281.3 126.6h.8l-.4 2.5z" fill="#f00"/>
<path d="M281.7 70.1l.4 2.5h-.8z" fill="none" stroke="#f00" stroke-width=".28"/>
<path d="M281.7 70.1l.4 2.5h-.8z" fill="#f00"/>
<path d="M159.7 50.1v16M217.3 50.9l2.5 .4-2.5 .4zM219.8 50.1v16M281.7 70.1v59" fill="none" stroke="#f00" stroke-width=".28"/>
<path d="M217.3 50.9l2.5 .4-2.5 .4z" fill="#f00"/>
<path d="M159.7 51.3l2.5-.4v.8z" fill="none" stroke="#f00" stroke-width=".28"/>
<path d="M159.7 51.3l2.5-.4v.8z" fill="#f00"/>
<path d="M156.7 42.6v26.5M156.7 43.8l2.5-.4v.8zM159.7 51.3h60.1M222.8 42.6v26.5" fill="none" stroke="#f00" stroke-width=".28"/>
<path d="M156.7 43.8l2.5-.4v.8z" fill="#f00"/>
<path d="M220.3 43.4l2.5 .4-2.5 .4z" fill="none" stroke="#f00" stroke-width=".28"/>
<path d="M220.3 43.4l2.5 .4-2.5 .4z" fill="#f00"/>
<path d="M145.7 36.8v41.7M145.7 38.1l2.5-.5v.9zM233.8 36.8v41.7M156.7 43.8h66.1" fill="none" stroke="#f00" stroke-width=".28"/>
<path d="M145.7 38.1l2.5-.5v.9z" fill="#f00"/>
<path d="M231.3 37.6l2.5 .5-2.5 .4z" fill="none" stroke="#f00" stroke-width=".28"/>
<path d="M231.3 37.6l2.5 .5-2.5 .4z" fill="#f00"/>
<path d="M134.7 30.8v57.1M134.7 32.1l2.5-.4v.8zM145.7 38.1h88.1M244.8 30.8v57.1" fill="none" stroke="#f00" stroke-width=".28"/>
<path d="M134.7 32.1l2.5-.4v.8z" fill="#f00"/>
<path d="M242.3 31.7l2.5 .4-2.5 .4z" fill="none" stroke="#f00" stroke-width=".28"/>
<path d="M242.3 31.7l2.5 .4-2.5 .4z" fill="#f00"/>
<path d="M134.7 32.1h110.1M233 53.6l-13.2 15.5M223 64.6l.6 .6-1.9 1.6z" fill="none" stroke="#f00" stroke-width=".28"/>
<path d="M223 64.6l.6 .6-1.9 1.6z" fill="#f00"/>
<path d="M234.1 74.1l.7 .6-2 1.6zM246 61.7l-15.2 16.8" fill="none" stroke="#f00" stroke-width=".28"/>
<path d="M234.1 74.1l.7 .6-2 1.6z" fill="#f00"/>
<path d="M255.4 72.6l-13.6 15.3M245.2 83.5l.5 .6-1.9 1.6z" fill="none" stroke="#f00" stroke-width=".28"/>
<path d="M245.2 83.5l.5 .6-1.9 1.6z" fill="#f00"/>
<path d="M253.3 93.3l.6 .7-2.2 1.3zM265.7 83.1l-16.2 14.2" fill="none" stroke="#f00" stroke-width=".28"/>
<path d="M253.3 93.3l.6 .7-2.2 1.3z" fill="#f00"/>
<path d="M80.4 153.7v-12.7h-33v45.6" fill="none" stroke="#000" stroke-width=".28"/>
<path d="M210.9 253.1l-8.7 8.7M198.5 265.5l-17.5 17.5M201 263.1l-1.2 1.1M177.3 286.7l-8.8 8.8M179.7 284.3l-1.1 1.2" fill="none" stroke="#f00" stroke-width=".28"/>
<path d="M207.2 256.8l3.7-3.7 14.9 14.8M197.1 266.8l-14.8 14.9M172.3 291.8l-3.8 3.7" fill="none" stroke="#f00" stroke-width=".34"/>
<path d="M210.9 253.1l5.8 4.1-1.6 1.6z" fill="#f00"/>
<path d="M210.9 253.1l5.8 4.1-1.6 1.6zM168.5 295.5l14.9 14.8" fill="none" stroke="#f00" stroke-width=".34"/>
<path d="M168.5 295.5l5.8 4.1-1.7 1.6z" fill="#f00"/>
<path d="M214.7 249.3l-3.8 3.8M168.5 295.5l5.8 4.1-1.7 1.6zM168.5 295.5l-3.7 3.7" fill="none" stroke="#f00" stroke-width=".34"/>
<path d="M189.7 243.7v.9M189.7 246.3v15.2M205.7 254.7l1.6 2-2.2-1.3zM208.2 255.8l-3.8 3.8M189.7 263.2v1.8M189.7 266.7v15.2M189.7 283.6v1.7M189.7 287.1v15.2M189.7 304v.9" fill="none" stroke="#f00" stroke-width=".28"/>
<path d="M204.4 259.6l-1.6 1.6M191.3 272.7l-1.6 1.6M196.2 267.8l-3.2 3.2M201.1 262.9l-3.2 3.2" fill="none" stroke="#000" stroke-width=".28"/>
<path d="M205.7 254.7l1.6 2-2.2-1.3z" fill="#f00"/>
<path d="M189.7 249.4l2.5-.3v.9z" fill="none" stroke="#f00" stroke-width=".28"/>
<path d="M189.7 249.4l2.5-.3v.9z" fill="#f00"/>
<path d="M245.8 105.6l2.5-.6-2.2 1.3zM248.3 105l-15.4 6.5M189.7 249.4a25.1 25.1 0 0 1 17.6 7.3" fill="none" stroke="#f00" stroke-width=".28"/>
<path d="M245.8 105.6l2.5-.6-2.2 1.3z" fill="#f00"/>
<path d="M246.3 114l2.5 .1-2.4 .8z" fill="none" stroke="#f00" stroke-width=".28"/>
<path d="M246.3 114l2.5 .1-2.4 .8z" fill="#f00"/>
<path d="M239.1 121.3l.8 .1-.8 2.4z" fill="none" stroke="#f00" stroke-width=".28"/>
<path d="M239.1 121.3l.8 .1-.8 2.4z" fill="#f00"/>
<path d="M248.8 114.1a9.8 9.8 0 0 0-9.7 9.7" fill="none" stroke="#f00" stroke-width=".28"/>
<g font-size="7" fill="#f00">
<text x="167" y="177.3">CORTE A-A</text>
<text x="44.9" y="204.3">CORTE B-B</text>
<text x="227" y="273.9">B</text>
<text x="106.1" y="302.8">A</text>
<text x="269.3" y="302.8">A</text>
<text x="184.6" y="316.4">B</text>
</g>
<text font-size="5.6" fill="#f00" x="108.8" y="395.7">Escala</text>
<g font-size="5.6" fill="#00f">
<text x="113.3" y="403.8">2:1</text>
<text x="173.3" y="404.4">1772 / 0 / 1</text>
</g>
<text font-size="4.9" fill="#00f" x="132.4" y="396.5">TARRO T-121 ICE CUBE PIRAMIDAL JUVENA 50ml</text>
<g font-size="3.9" fill="#f00">
<text x="183" y="31.5">q 55,04</text>
<text x="183" y="37.4">q 44,04</text>
<text x="183" y="43.2">q 33,04</text>
<text x="183" y="50.7">q 30,04</text>
<text x="183" y="142.7">O 59,84</text>
<text x="183" y="138.5">O 59,15</text>
<text x="183" y="147.1">O 60,12</text>
<text x="185.5" y="152.2">q</text>
<text x="185.5" y="197.3">q 63</text>
<text x="267.6" y="225.8" transform="rotate(-31 267.6 225.8)">O 61,83</text>
<text x="281.9" y="278.5" transform="rotate(-90 281.9 278.5)">q 63</text>
</g>
<g font-size="3.5" fill="#f00">
<text x="226.2" y="60.6" transform="rotate(-49 226.2 60.6)">R 1,5</text>
<text x="238.9" y="68.5" transform="rotate(-48 238.9 68.5)">R 1,5</text>
<text x="248.5" y="79.5" transform="rotate(-48 248.5 79.5)">R 1,5</text>
<text x="257.9" y="89" transform="rotate(-41 257.9 89)">R 1,5</text>
<text x="108" y="101" transform="rotate(-90 108 101)">31,5</text>
<text x="281.1" y="103" transform="rotate(-90 281.1 103)">29,5</text>
<text x="199.5" y="110.6" transform="rotate(-68 199.5 110.6)">R 33,3</text>
<text x="233.4" y="110.7" transform="rotate(-23 233.4 110.7)">R 3</text>
<text x="238.6" y="119.5" transform="rotate(-45 238.6 119.5)">89,5°</text>
<text x="273.6" y="121.8" transform="rotate(-90 273.6 121.8)">11,65</text>
<text x="260" y="137.6" transform="rotate(-90 260 137.6)">0,6</text>
<text x="267.5" y="138.3" transform="rotate(-90 267.5 138.3)">2,63</text>
<text x="49.1" y="155.1" transform="rotate(21 49.1 155.1)">R 0,94</text>
<text x="190.1" y="152.2">63</text>
<text x="81" y="165" transform="rotate(45 81 165)">0,5</text>
<text x="70.5" y="173.6" transform="rotate(-45 70.5 173.6)">3,48</text>
<text x="63.5" y="175.6" transform="rotate(45 63.5 175.6)">4,47</text>
<text x="82.5" y="187.9" transform="rotate(-45 82.5 187.9)">28,34°</text>
<text x="116.9" y="201.2" transform="rotate(44 116.9 201.2)">R 6</text>
<text x="197" y="249.7" transform="rotate(23 197 249.7)">45°</text>
</g>
<text font-size="3.5" x="38.7" y="364.9">VISTA 3D, REPRESENTATIVA</text>
<g font-size="2.8" fill="#f00">
<text x="107.5" y="377.4">NºPieza</text>
<text x="118.8" y="377.4">Denominación</text>
<text x="178.1" y="377.4">Cant.</text>
<text x="185.7" y="373.4">-</text>
<text x="185.8" y="377.4">Material</text>
<text x="218.7" y="373.5">-</text>
<text x="219.4" y="377.4">Peso</text>
<text x="235.7" y="377.4">Contracción</text>
<text x="240.2" y="373.3">-</text>
<text x="254.3" y="377.6">Volumen</text>
<text x="135.1" y="381.7">Nombre</text>
<text x="160.8" y="381.5">Fecha</text>
<text x="177.8" y="382.9">COTAS SIN TOLERANCIA ±0.20</text>
<text x="228.3" y="383">SUAVIZAR ARISTAS</text>
<text x="108" y="385.6">Dibujado</text>
<text x="108" y="389.5">Comprobado</text>
<text x="177.8" y="388.5">ANGULOS SIN TOLERANCIA ±1°</text>
<text x="116.4" y="409.1">Ref. CAD:1772-0-1_20180328_ICE CUBE PIRAMIDAL_T-121.dft</text>
</g>
<g font-size="2.8" fill="#00f">
<text x="111.6" y="373.4">--</text>
<text x="118.8" y="373.4">--</text>
<text x="180.5" y="373.4">--</text>
<text x="130" y="385.6">E.VILLANUEVA</text>
<text x="139.1" y="389.6">--</text>
<text x="158.7" y="385.5">28/03/2018</text>
</g>
<text font-size="2.8" x="107.1" y="409.1">DinA3</text>
</svg>
